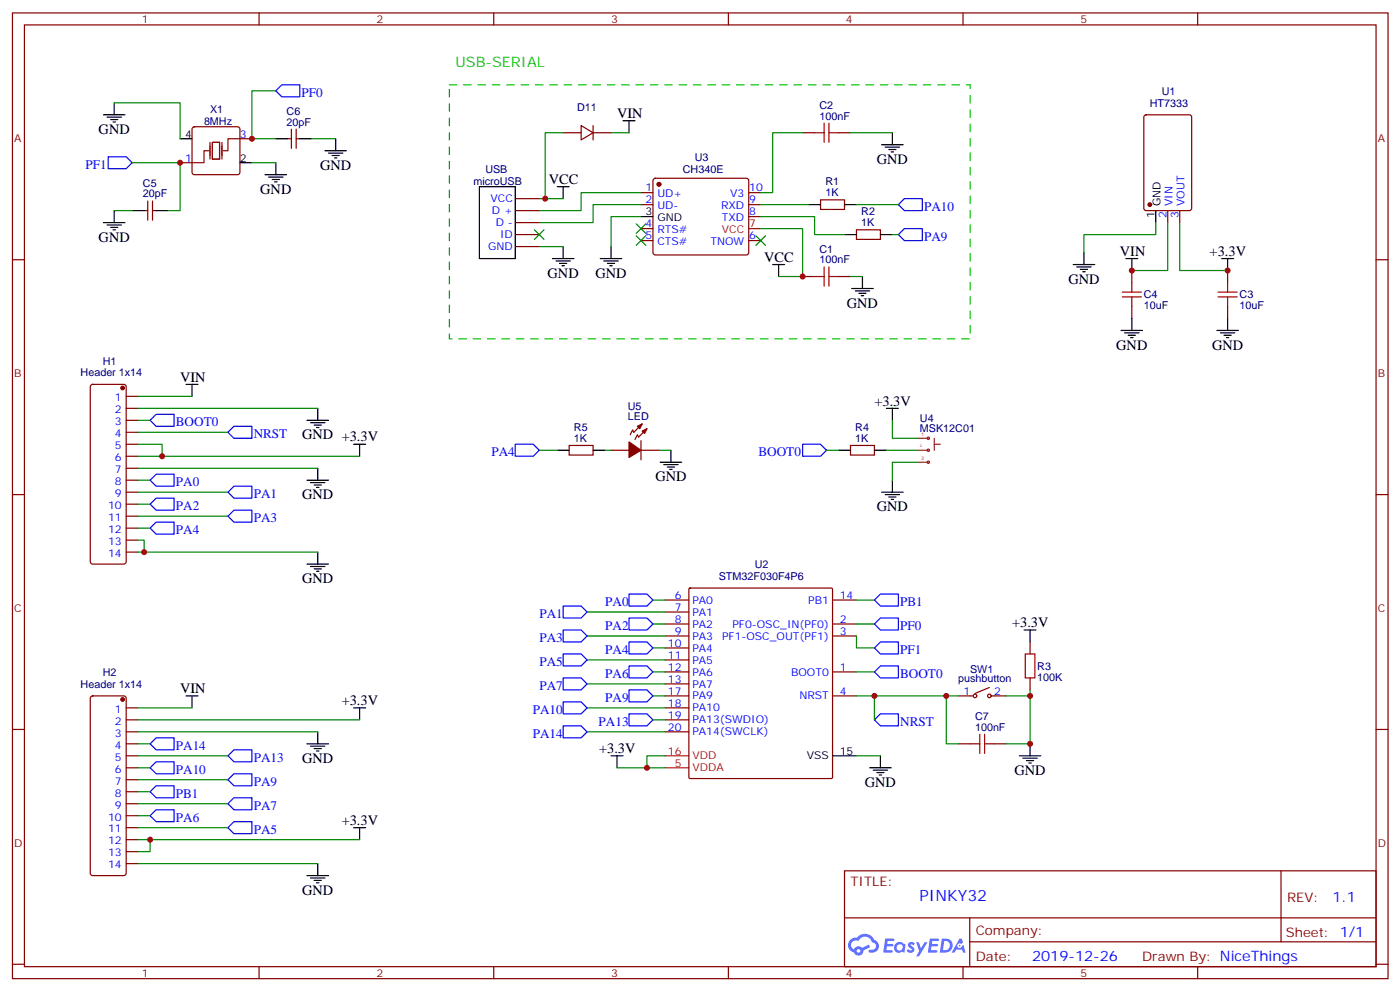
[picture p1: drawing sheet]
<svg xmlns="http://www.w3.org/2000/svg" width="413mm" height="292mm" viewBox="0 0 413 292" stroke-linecap="round" stroke-linejoin="round" font-family="sans-serif">
<path d="M132.4 25h153.5v74.8h-153.5z" fill="none" stroke="#0c0" stroke-width=".35" stroke-dasharray="2.1 2.1"/>
<g fill="none" stroke="#870000" stroke-width=".35">
<path d="M3.7 3.8h405.3v284.3h-405.3zM7.2 7.3h398.3v277.3h-398.3zM76.3 3.8v3.5M145.5 3.8v3.5M214.6 3.8v3.5M283.8 3.8v3.5M352.9 3.8v3.5M3.7 76.5h3.5M405.5 76.5h3.5M3.7 145.6h3.5M405.5 145.6h3.5M3.7 214.8h3.5"/>
<path d="M405.5 214.8h3.5M248.8 256.4h156.7v28.2h-156.7zM377.5 256.4v20.9M248.9 270.2h156.5M285.8 277.3h119.6M285.8 270.2v14.2M3.7 283.9h3.5M76.3 284.6v3.5M145.5 284.6v3.5M214.6 284.6v3.5M283.8 284.6v3.5M352.9 284.6v3.5"/>
<path d="M405.5 283.9h3.5"/>
</g>
<g fill="#5487ff">
<path d="M267.8 277.6a1.22 1.22 0 0 1 1.8 .2l-.4 .6a.47 .47 0 0 0-.4-.4 .47 .47 0 0 0-.5 .2l.2 .2a1.14 1.14 0 0 1 .8 1.8 1.14 1.14 0 0 1-2 0l-.2-.2 .5-.6 .7 .5a.29 .29 0 0 0 .4-.3 .29 .29 0 0 0-.3-.3 1.04 1.04 0 0 1-.6-1.7z"/>
<path d="M260.8 276.3h2.4l.3 .2-.1 .5-1.8 .1-.2 .8h1.6l.3 .4-.4 .4h-1.6l-.1 1.1h1.7l.2 .3-.2 .3-2.7 .1z"/>
<path d="M274 276.3h2.3l.4 .2-.2 .5-1.8 .1-.1 .8h1.5l.3 .4-.3 .4h-1.6l-.2 1.1h1.7l.2 .3-.2 .3-2.6 .1z"/>
<path d="M282.7 276.3h.7l.4 1.3-.6 .3a.69 .69 0 0 0-1.1 .3 .69 .69 0 0 0 .5 .9 .69 .69 0 0 0 .9-.6l.4-.2 .6 2.2h-.8l-.2-.9h-1.7l-.5 .9h-.9z"/>
<path d="M270 277.4h.7l.7 1.8 1.1-1.8h.8l-2.5 4.2h-.9l1-1.5z"/>
<path d="M277.5 276.3l-.6 4.2h1.4a2.11 2.11 0 0 0 2.4-2.1 2.11 2.11 0 0 0-2.5-2.1zM278.2 277.1a1.39 1.39 0 0 1 1.7 1.4 1.39 1.39 0 0 1-1.8 1.3h-.2z"/>
<path d="M263.8 277.9a1.54 1.54 0 0 0 0 2.2 1.54 1.54 0 0 0 2.1 .1l.6 .3 .3-2.3-.1-.3h-.5a1.49 1.49 0 0 0-2.4 0zM264.1 278.9a.95 .95 0 0 1 1.9 0 .95 .95 0 0 1-1.9 0z"/>
<path d="M250.6 276.7a2.18 2.18 0 0 0 1 3.7 1.44 1.44 0 0 0 1.7 .9 1.44 1.44 0 0 0 1.1-1.4l2-1.1-.4-.7-1.9 1a1.47 1.47 0 0 0-2.5 .4 1.39 1.39 0 0 1-.6-1.9 1.39 1.39 0 0 1 2-.5 2.12 2.12 0 0 1 2.1-1.3 2.12 2.12 0 0 1 1.9 1.7 1.14 1.14 0 0 1 1.1 1.4 1.14 1.14 0 0 1-1.6 .7 .43 .43 0 0 0-.6 .4 .43 .43 0 0 0 .4 .5 1.98 1.98 0 0 0 2.6-1.2 1.98 1.98 0 0 0-1.3-2.6 3.1 3.1 0 0 0-5.2-.6l-.9 .1zM252.4 280a.55 .55 0 0 1 1.1 0 .55 .55 0 0 1-1.1 0z"/>
<circle cx="282.8" cy="278.4" r=".26"/>
</g>
<g fill="none" stroke="#870000" stroke-width=".35">
<path d="M56.8 37.5l.5-.2h12.7l.5 .2 .2 .5v12.7l-.2 .5-.5 .2h-12.7l-.5-.2-.2-.5v-12.7zM85.9 38v5.7M87.3 38v5.7M165.9 39.1h5.3M171.2 37l3.6 2.1-3.6 2.1zM174.8 39.1h5.3M174.8 37v4.2M236.5 39.1h3.5M247.1 39.1h3.5M337.3 34l.4-.2h12.7l.7 .4 .1 27.1-.5 .7h-13l-.6-.4-.1-27.1zM43.5 59.2v5.6M44.9 59.2v5.6"/>
<path d="M53.1 47.9h3.5M70.7 40.9h3.5M84.8 40.9h1.1M87.3 40.9h1M151.8 58.5h7.1M188.9 56.7h3.5M192.6 52.7l.5-.2h26.8l.5 .2 .2 .5v21.2l-.2 .5-.5 .2h-26.8l-.5-.3-.2-.4v-21.2zM220.6 56.7h3.6M241.8 58.8h7v2.9h-7zM42.5 62h1M44.9 62h1.1M151.8 62h7.1"/>
<path d="M151.8 65.5h7.1M151.8 69.1h7.1M151.8 72.6h7.1M188.9 60.3h3.5M188.9 67.3h3.5M188.9 70.8h3.5M220.6 60.3h3.6M220.6 70.8h3.6M220.6 63.8h3.6M252.4 67.7h7v2.8h-7zM333.5 79.7v3.5M344.1 62v3.5"/>
<path d="M347.6 62v3.5M361.7 79.7v3.5M236.5 81.4h3.5M247.1 81.4h3.5M333.5 90.2v3.6M361.7 90.2v3.6M26.8 113.4l.5-.2h9.2l.5 .2 .2 .5v51.5l-.3 .5-.4 .2h-9.2l-.5-.2-.2-.5v-51.5zM37.2 116.7h3.5M37.2 120.2h3.5M37.2 123.8h3.5M37.2 127.3h3.5M37.2 130.8h3.5"/>
<path d="M37.2 134.3h3.5M37.2 137.9h3.5M167.7 131.2h7.1v2.8h-7.1zM180.1 132.6h5.2M188.9 129.8v5.6M188.9 132.6h5.3M189.2 124.8l-2.4 2.5-.4-.7-.7 1.4M190.6 126.2l-2.4 2.5-.4-.7-.7 1.4M250.6 131.2h7.1v2.8h-7.1zM37.2 141.4h3.5M37.2 144.9h3.5M37.2 148.4h3.5"/>
<path d="M37.2 152h3.5M37.2 155.5h3.5M37.2 159h3.5M37.2 162.6h3.5M195.9 176.7h7.1M203 173.3l.3-.2h41.7l.3 .2v55.6l-.2 .3h-41.8l-.3-.2zM245.3 176.7h7.1M195.9 197.8h7.1M195.9 180.2h7.1M195.9 183.7h7.1M195.9 187.3h7.1M195.9 190.8h7.1"/>
<path d="M195.9 194.3h7.1M245.3 197.8h7.1M245.3 183.7h7.1M245.3 187.3h7.1M303.5 189v3.5M303.5 199.6v3.5M26.8 205.1l.5-.2h9.2l.5 .2 .2 .5v51.5l-.3 .5-.4 .2h-9.2l-.5-.2-.2-.5v-51.5zM37.2 208.4h3.5M37.2 211.9h3.5M37.2 215.5h3.5M37.2 219h3.5M195.9 204.9h7.1"/>
<path d="M195.9 201.4h7.1M195.9 208.4h7.1M195.9 211.9h7.1M195.9 215.5h7.1M245.3 204.9h7.1M282.4 204.9h4.2M282.4 219h3.5M291.5 202.4l-4.2 1.8M292.2 204.9h4.3M292.9 219h3.6M37.2 222.5h3.5M37.2 226.1h3.5"/>
<path d="M37.2 229.6h3.5M37.2 233.1h3.5M37.2 236.6h3.5M37.2 240.2h3.5M37.2 243.7h3.5M37.2 247.2h3.5M37.2 250.8h3.5M37.2 254.3h3.5"/>
<circle cx="287.3" cy="204.9" r=".53"/>
<circle cx="291.5" cy="204.9" r=".53"/>
</g>
<path d="M220.6 67.3h3.6M195.9 222.5h7.1M195.9 226.1h7.1" fill="none" stroke="#f00" stroke-width=".35"/>
<g fill="none" stroke="#000" stroke-width=".35">
<path d="M30.5 33.8h6.3M31.5 34.5h4.3M32.6 35.2h2.1M33.3 35.9h.7M33.7 30.3v3.5M183.6 35.6h3.5M185.3 35.6v3.5M263 39.1v3.5M53.1 40.9h3.5M70.7 47.9h3.5M78.1 51.4h6.4M79.2 52.1h4.2"/>
<path d="M80.2 52.8h2.1M80.9 53.6h.7M81.3 40.9h3.5M81.3 47.9v3.5M88.3 40.9h3.6M95.7 44.4h6.4M96.8 45.1h4.2M97.9 45.8h2.1M98.6 46.5h.7M98.9 40.9v3.5M141.3 55h10.5v21.1h-10.5zM164.2 55h3.5"/>
<path d="M165.9 55v3.5M259.8 42.6h6.3M260.8 43.3h4.3M261.9 44h2.1M262.6 44.7h.7M30.5 65.5h6.3M31.5 66.3h4.3M32.6 67h2.1M33.3 67.7h.7M33.7 62v3.5M38.9 62h3.6M46 62h3.5"/>
<path d="M162.8 76.1h6.3M163.8 76.8h4.3M164.9 77.5h2.1M165.6 78.2h.7M165.9 72.6v3.5M176.9 76.1h6.3M177.9 76.8h4.3M179 77.5h2.1M179.7 78.2h.7M180.1 72.6v3.5M188.9 63.8h3.5M227.7 77.9h3.5"/>
<path d="M229.4 77.9v3.5M238.3 60.3h3.5M248.8 60.3h3.6M248.8 69.1h3.6M259.4 69.1h3.6M316.2 77.9h6.4M317.3 78.6h4.2M318.3 79.3h2.2M319.4 74.4v3.5M331.8 76.1h3.5M333.5 76.1v3.6M340.6 62v3.5"/>
<path d="M360 76.1h3.5M361.7 76.1v3.6M251 84.9h6.3M252 85.7h4.3M253.1 86.4h2.1M253.8 87.1h.7M254.1 81.4v3.5M319.1 80h.7M330.3 97.3h6.4M331.4 98h4.2M332.5 98.7h2.1M333.2 99.4h.7"/>
<path d="M333.5 93.8v3.5M358.6 97.3h6.3M359.6 98h4.3M360.7 98.7h2.1M361.4 99.4h.7M361.7 93.8v3.5M54.8 113.2h3.5M56.6 113.2v3.5M90.5 123.8h6.3M91.5 124.5h4.2M92.6 125.2h2.1M93.3 125.9h.7"/>
<path d="M93.6 120.2v3.6M93.6 137.9v3.5M104.2 130.8h3.5M106 130.8v3.5M164.2 132.6h3.5M174.8 132.6h3.5M194.5 136.1h6.4M195.6 136.8h4.2M196.6 137.5h2.2M197.3 138.2h.7M197.7 132.6v3.5M247.1 132.6h3.5"/>
<path d="M257.7 132.6h3.5M261.2 120.2h3.5M263 120.2v3.6M90.5 141.4h6.3M91.5 142.1h4.2M92.6 142.8h2.1M93.3 143.5h.7M259.8 144.9h6.3M260.8 145.6h4.3M261.9 146.3h2.1M262.6 147h.7M263 141.4v3.5"/>
<path d="M90.5 166.1h6.3M91.5 166.8h4.2M92.6 167.5h2.1M93.3 168.2h.7M93.6 162.6v3.5M301.8 185.5h3.5M303.5 185.5v3.5M54.8 204.9h3.5M56.6 204.9v3.5M90.5 219h6.3M91.5 219.7h4.2M93.6 215.5v3.5"/>
<path d="M104.2 208.4h3.5M106 208.4v3.5M303.5 219v3.5M92.6 220.4h2.1M93.3 221.1h.7M180.1 222.5h3.5M181.8 222.5v3.6M245.3 222.5h7.1M256.3 226.1h6.3M257.3 226.8h4.2M258.4 227.5h2.1M259.1 228.2h.7"/>
<path d="M259.4 222.5v3.6M300.4 222.5h6.3M301.4 223.2h4.2M302.5 223.9h2.1M303.2 224.6h.7M90.5 257.8h6.3M91.5 258.5h4.2M92.6 259.2h2.1M93.3 259.9h.7M93.6 254.3v3.5M104.2 243.7h3.5M106 243.7v3.5"/>
</g>
<path d="M61.5 44.4h-1.4v3.5h-3.5M61.9 41.9v4.9M62.6 41.9h2.1v4.9h-2.1zM65.4 41.9v4.9M70.7 40.9h-3.5v3.5h-1.4" fill="none" stroke="#870012" stroke-width=".35"/>
<g fill="#870000" stroke="#870000" stroke-width=".35">
<path d="M189.2 126.9l1.4-.7-.7 1.4z"/>
<path d="M187.8 125.5l1.4-.7-.7 1.4z"/>
<path d="M185.3 130.1l3.6 2.5-3.6 2.1z"/>
<circle cx="338.8" cy="60.3" r=".53"/>
<circle cx="194.2" cy="54.3" r=".53"/>
<circle cx="36.1" cy="114.2" r=".53"/>
<circle cx="36.1" cy="206" r=".53"/>
</g>
<g fill="none" stroke="#a10000" stroke-width=".35">
<path d="M240 39.1h2.9M242.9 36.3v5.6M244.3 36.3v5.6M244.3 39.1h2.8M242.9 78.6v5.6M244.3 78.6v5.6M240 81.4h2.9M244.3 81.4h2.8M330.7 87.4h5.6M330.7 86h5.6M333.5 83.2v2.8M333.5 87.4v2.8"/>
<path d="M358.9 87.4h5.7M358.9 86h5.7M361.7 83.2v2.8M361.7 87.4v2.8M302.1 192.5h2.8v7.1h-2.8zM285.9 219h2.8M288.7 216.2v5.6M290.1 216.2v5.6M290.1 219h2.8"/>
</g>
<g fill="none" stroke="#8c2424" stroke-width=".35">
<path d="M270 129h3.5M270 132.6h3.5M270 136.1h3.5M275.3 129v3.6M275.3 130.8h1.8"/>
<circle cx="273.5" cy="132.6" r=".35"/>
<circle cx="273.5" cy="136.1" r=".35"/>
<circle cx="273.5" cy="129" r=".35"/>
</g>
<g fill="none" stroke="#00f" stroke-width=".35">
<path d="M83 25h5.3v3.5h-5.3l-1.7-1.8zM31.9 46.1h5.3l1.7 1.8-1.7 1.8h-5.3zM266.5 58.5h5.3v3.5h-5.3l-1.8-1.7zM266.5 67.3h5.3v3.5h-5.3l-1.8-1.7zM46 122h5.3v3.5h-5.3l-1.8-1.7zM46 139.6h5.3v3.6h-5.3l-1.8-1.8zM68.9 125.5h5.3v3.5h-5.3l-1.7-1.7zM151.8 130.8h5.3l1.8 1.8-1.8 1.7h-5.3zM236.5 130.8h5.3l1.8 1.8-1.8 1.7h-5.3zM46 146.7h5.3v3.5h-5.3l-1.8-1.8zM46 153.7h5.3v3.6h-5.3l-1.8-1.8zM68.9 143.2h5.3v3.5h-5.3l-1.7-1.8z"/>
<path d="M68.9 150.2h5.3v3.5h-5.3l-1.7-1.7zM165.9 178.4h5.3l1.8 1.8-1.8 1.8h-5.3zM185.3 174.9h5.3l1.8 1.8-1.8 1.7h-5.3zM257.7 176.7l1.7-1.8h5.3v3.5h-5.3zM165.9 192.5h5.3l1.8 1.8-1.8 1.8h-5.3zM165.9 199.6h5.3l1.8 1.8-1.8 1.7h-5.3zM165.9 185.5h5.3l1.8 1.8-1.8 1.7h-5.3zM185.3 196.1h5.3l1.8 1.7-1.8 1.8h-5.3zM185.3 189h5.3l1.8 1.8-1.8 1.7h-5.3zM185.3 182h5.3l1.8 1.7-1.8 1.8h-5.3zM257.7 183.7l1.7-1.7h5.3v3.5h-5.3zM259.4 189h5.3v3.5h-5.3l-1.7-1.7z"/>
<path d="M259.4 196.1h5.3v3.5h-5.3l-1.7-1.8zM46 217.2h5.3v3.6h-5.3l-1.8-1.8zM165.9 213.7h5.3l1.8 1.8-1.8 1.7h-5.3zM165.9 206.7h5.3l1.8 1.7-1.8 1.8h-5.3zM185.3 210.2h5.3l1.8 1.7-1.8 1.8h-5.3zM185.3 203.1h5.3l1.8 1.8-1.8 1.8h-5.3zM257.7 211.9l1.7-1.7h5.3v3.5h-5.3zM46 224.3h5.3v3.5h-5.3l-1.8-1.7zM46 231.4h5.3v3.5h-5.3l-1.8-1.8zM46 238.4h5.3v3.5h-5.3l-1.8-1.7zM68.9 220.8h5.3v3.5h-5.3l-1.7-1.8zM68.9 227.8h5.3v3.6h-5.3l-1.7-1.8z"/>
<path d="M68.9 234.9h5.3v3.5h-5.3l-1.7-1.8zM68.9 241.9h5.3v3.6h-5.3l-1.7-1.8z"/>
</g>
<g fill="none" stroke="#008700" stroke-width=".35">
<path d="M33.7 30.3h19.4v10.6M81.3 26.7h-7.1v14.2h7.1M165.9 39.1h-5.2v19.4h-1.8M180.1 39.1h5.2M236.5 39.1h-8.8v17.6h-3.5M250.6 39.1h12.4M38.9 47.9h14.2v14.1h-3.6M74.2 47.9h7.1M91.9 40.9h7M160.7 58.5h5.2M188.9 56.7h-17.7v5.3h-12.3M33.7 62h5.2"/>
<path d="M158.9 72.6h7M188.9 60.3h-14.1v5.2h-15.9M188.9 63.8h-8.8v8.8M224.2 67.3h12.3v14.1h-7.1M224.2 63.8h15.8v5.3h8.8M224.2 60.3h14.1M252.4 60.3h12.3M263 69.1h1.7M340.6 65.5v3.6h-21.2v5.3M344.1 65.5v14.2h-10.6M347.6 65.5v14.2h14.1M250.6 81.4h3.5"/>
<path d="M40.7 116.7h15.9M40.7 130.8h7.1v3.5h58.2M40.7 120.2h52.9M40.7 123.8h3.5M40.7 127.3h26.5M40.7 134.3h7.1M40.7 137.9h52.9M158.9 132.6h5.3M178.3 132.6h1.8M194.2 132.6h3.5M243.6 132.6h3.5M261.2 132.6h8.8"/>
<path d="M263 123.8v5.2h7M270 136.1h-7v5.3M40.7 159h1.8v3.6M40.7 155.5h3.5M40.7 152h26.5M40.7 144.9h26.5M40.7 148.4h3.5M40.7 141.4h3.5M40.7 162.6h52.9M192.4 176.7h3.5M252.4 176.7h5.3M173 180.2h22.9"/>
<path d="M173 187.3h22.9M173 194.3h22.9M192.4 183.7h3.5M192.4 197.8h3.5M192.4 190.8h3.5M252.4 187.3v3.5h5.3M252.4 183.7h5.3M252.4 197.8h5.3M40.7 219h3.5M40.7 215.5h52.9M40.7 211.9h65.3M40.7 208.4h15.9"/>
<path d="M173 215.5h22.9M173 208.4h22.9M173 201.4h22.9M192.4 204.9h3.5M192.4 211.9h3.5M252.4 204.9h5.3M278.8 204.9v14.1h3.6M282.4 204.9h-24.7v7M296.5 204.9h7M303.5 203.1v15.9h-7M40.7 222.5h26.5M40.7 226.1h3.5"/>
<path d="M40.7 236.6h26.5M40.7 233.1h3.5M40.7 229.6h26.5M181.8 226.1h14.1M195.9 222.5h-5.3v3.6M252.4 222.5h7M40.7 247.2h65.3M40.7 243.7h26.5M40.7 240.2h3.5M40.7 254.3h52.9M44.2 247.2v3.6h-3.5"/>
</g>
<g fill="#c00">
<circle cx="160.7" cy="58.5" r=".88"/>
<circle cx="236.5" cy="81.4" r=".88"/>
<circle cx="333.5" cy="79.7" r=".88"/>
<circle cx="361.7" cy="79.7" r=".88"/>
<circle cx="74.2" cy="40.9" r=".88"/>
<circle cx="53.1" cy="47.9" r=".88"/>
<circle cx="303.5" cy="219" r=".88"/>
<circle cx="278.8" cy="204.9" r=".88"/>
<circle cx="303.5" cy="204.9" r=".88"/>
<circle cx="190.6" cy="226.1" r=".88"/>
<circle cx="47.8" cy="134.3" r=".88"/>
<circle cx="42.5" cy="162.6" r=".88"/>
<circle cx="44.2" cy="247.2" r=".88"/>
<circle cx="257.7" cy="204.9" r=".88"/>
</g>
<g fill="#c00" stroke="#008700" stroke-width=".35">
<path d="M157.5 67.7l2.8 2.8zM160.3 67.7l-2.8 2.8z"/>
<path d="M187.5 65.9l2.8 2.8zM190.3 65.9l-2.8 2.8z"/>
<path d="M187.5 69.4l2.8 2.8zM190.3 69.4l-2.8 2.8z"/>
<path d="M222.7 69.4l2.9 2.8zM225.6 69.4l-2.9 2.8z"/>
</g>
<text font-size="4.6" fill="#00f" x="270.9" y="265.4">PINKY32</text>
<text font-size="4.2" fill="#0c0" x="134.2" y="19.7">USB-SERIAL</text>
<g font-size="4.2">
<text x="181.8" y="34.9">VIN</text>
<text x="29.1" y="39.4">GND</text>
<text x="94.3" y="50">GND</text>
<text x="258.4" y="48.3">GND</text>
<text x="76.7" y="57.1">GND</text>
<text x="161.7" y="54.3">VCC</text>
<text x="29.1" y="71.2">GND</text>
<text x="225.2" y="77.2">VCC</text>
<text x="330" y="75.4">VIN</text>
<text x="356.4" y="75.3">+3.3V</text>
<text x="161.4" y="81.8">GND</text>
<text x="175.5" y="81.8">GND</text>
<text x="314.8" y="83.5">GND</text>
<text x="249.6" y="90.6">GND</text>
<text x="328.9" y="102.9">GND</text>
<text x="357.2" y="102.9">GND</text>
<text x="53.1" y="112.5">VIN</text>
<text x="257.7" y="119.4">+3.3V</text>
<text x="89" y="129.4">GND +3.3V</text>
<text x="193.1" y="141.7">GND</text>
<text x="89" y="147">GND</text>
<text x="258.4" y="150.6">GND</text>
<text x="89" y="171.7">GND</text>
<text x="298.2" y="184.7">+3.3V</text>
<text x="53.1" y="204.2">VIN</text>
<text x="100.7" y="207.6">+3.3V</text>
<text x="176.5" y="221.7">+3.3V</text>
<text x="89" y="224.6">GND</text>
<text x="254.8" y="231.7">GND</text>
<text x="298.9" y="228.2">GND</text>
<text x="100.7" y="242.9">+3.3V</text>
<text x="89" y="263.5">GND</text>
</g>
<g font-size="4.2" fill="#00f">
<text x="392.6" y="265.7">1.1</text>
<text x="304.1" y="283">2019-12-26</text>
</g>
<g font-size="3.9" fill="#00f">
<text x="88.9" y="28.5">PF0</text>
<text x="25.2" y="49.7">PF1</text>
<text x="272.3" y="62">PA10</text>
<text x="272.3" y="70.8">PA9</text>
<text x="51.8" y="125.5">BOOT0</text>
<text x="74.8" y="129">NRST</text>
<text x="144.8" y="134.3">PA4</text>
<text x="223.5" y="134.3">BOOT0</text>
<text x="51.8" y="143.2">PA0</text>
<text x="74.8" y="146.7">PA1</text>
<text x="51.8" y="150.2">PA2</text>
<text x="74.8" y="153.7">PA3</text>
<text x="51.8" y="157.3">PA4</text>
<text x="178.3" y="178.4">PA0</text>
<text x="265.3" y="178.4">PB1</text>
<text x="158.9" y="182">PA1</text>
<text x="178.3" y="185.5">PA2</text>
<text x="265.3" y="185.5">PF0</text>
<text x="158.9" y="189">PA3</text>
<text x="158.9" y="196.1">PA5</text>
<text x="178.3" y="192.5">PA4</text>
<text x="265.3" y="192.5">PF1</text>
<text x="158.9" y="203.1">PA7</text>
<text x="178.3" y="199.6">PA6</text>
<text x="265.3" y="199.6">BOOT0</text>
<text x="178.3" y="206.7">PA9</text>
<text x="157" y="210.2">PA10</text>
<text x="176.4" y="213.7">PA13</text>
<text x="265.3" y="213.7">NRST</text>
<text x="51.8" y="220.8">PA14</text>
<text x="157" y="217.2">PA14</text>
<text x="51.8" y="227.8">PA10</text>
<text x="74.8" y="224.3">PA13</text>
<text x="74.8" y="231.4">PA9</text>
<text x="51.8" y="234.9">PB1</text>
<text x="74.8" y="238.4">PA7</text>
<text x="51.8" y="241.9">PA6</text>
<text x="74.8" y="245.5">PA5</text>
</g>
<g font-size="3.9" fill="#800">
<text x="250.6" y="261">TITLE:</text>
<text x="379.2" y="265.7">REV:</text>
<text x="287.5" y="275.2">Company:</text>
<text x="378.9" y="275.8">Sheet: 1/1</text>
<text x="287.5" y="282.9">Date:</text>
<text x="336.6" y="282.9">Drawn By: NiceThings</text>
</g>
<g font-size="3.2" fill="#800">
<text x="41.8" y="6.8">1</text>
<text x="110.9" y="6.8">2</text>
<text x="180.1" y="6.8">3</text>
<text x="249.2" y="6.8">4</text>
<text x="318.3" y="6.8">5</text>
<text x="4.2" y="41.9">A</text>
<text x="406" y="41.9">A</text>
<text x="4.2" y="111.1">B</text>
<text x="406" y="111.1">B</text>
<text x="4.2" y="180.2">C</text>
<text x="406" y="180.2">C</text>
<text x="4.2" y="249.3">D</text>
<text x="406" y="249.3">D</text>
<text x="41.8" y="287.6">1</text>
<text x="110.9" y="287.6">2</text>
<text x="180.1" y="287.6">3</text>
<text x="249.2" y="287.6">4</text>
<text x="318.3" y="287.6">5</text>
</g>
<g font-size="3.2" fill="#000080">
<text x="342.3" y="28">U1</text>
<text x="61.9" y="33.2">X1</text>
<text x="84.5" y="33.8">C6</text>
<text x="170.1" y="32.8">D11</text>
<text x="241.5" y="35.2">100nF</text>
<text x="241.5" y="32.1">C2</text>
<text x="338.8" y="31.5">HT7333</text>
<text x="60.1" y="36.8">8MHz</text>
<text x="84.5" y="37">20pF</text>
<text x="204.8" y="47.3">U3</text>
<text x="143" y="50.9">USB</text>
<text x="201.2" y="50.9">CH340E</text>
<text x="42.1" y="58.1">20pF</text>
<text x="42.1" y="55">C5</text>
<text x="139.5" y="54.4">microUSB</text>
<text x="243.2" y="57.8">1K</text>
<text x="243.2" y="54.6">R1</text>
<text x="253.8" y="63.4">R2</text>
<text x="253.8" y="66.6">1K</text>
<text x="241.5" y="77.5">100nF</text>
<text x="241.5" y="74.4">C1</text>
<text x="337" y="87.9">C4</text>
<text x="365.3" y="87.9">C3</text>
<text x="337" y="91">10uF</text>
<text x="365.3" y="91">10uF</text>
<text x="30.3" y="107.4">H1</text>
<text x="23.7" y="110.8">Header 1x14</text>
<text x="185" y="123.8">LED</text>
<text x="185" y="120.6">U5</text>
<text x="271.1" y="124.2">U4</text>
<text x="169.1" y="130.1">1K</text>
<text x="169.1" y="126.9">R5</text>
<text x="252" y="130.1">1K</text>
<text x="252" y="126.9">R4</text>
<text x="271.1" y="127.3">MSK12C01</text>
<text x="222.4" y="167.3">U2</text>
<text x="211.8" y="170.8">STM32F030F4P6</text>
<text x="305.6" y="197.2">R3</text>
<text x="23.7" y="202.6">Header 1x14</text>
<text x="30.3" y="199">H2</text>
<text x="282.4" y="200.8">pushbutton</text>
<text x="285.9" y="198.2">SW1</text>
<text x="305.6" y="200.4">100K</text>
<text x="287.3" y="215.1">100nF</text>
<text x="287.3" y="211.9">C7</text>
</g>
<g font-size="3.2">
<text x="54.6" y="40.5">4</text>
<text x="70.7" y="47.6">2</text>
<text x="190.2" y="63.4">3</text>
<text x="193.7" y="65.2">GND</text>
<text x="340.2" y="64.2" transform="rotate(-90 340.2 64.2)">1</text>
<text x="342" y="60.7" transform="rotate(-90 342 60.7)">GND</text>
<text x="237.8" y="223.6">VSS</text>
<text x="247.4" y="222.2">15</text>
</g>
<g font-size="3.2" fill="#00f">
<text x="70.7" y="40.5">3</text>
<text x="54.6" y="47.6">1</text>
<text x="144.5" y="59.5">VCC</text>
<text x="190.2" y="56.4">1</text>
<text x="190.2" y="59.9">2</text>
<text x="193.7" y="58.1">UD+</text>
<text x="215.1" y="58.1">V3</text>
<text x="220.8" y="59.9">9</text>
<text x="220.8" y="56.4">10</text>
<text x="145" y="63.1">D +</text>
<text x="193.7" y="61.7">UD-</text>
<text x="212.5" y="61.7">RXD</text>
<text x="212.7" y="65.2">TXD</text>
<text x="220.8" y="63.4">8</text>
<text x="343.7" y="64.2" transform="rotate(-90 343.7 64.2)">2</text>
<text x="345.5" y="60.7" transform="rotate(-90 345.5 60.7)">VIN</text>
<text x="347.3" y="64.2" transform="rotate(-90 347.3 64.2)">3</text>
<text x="349" y="60.7" transform="rotate(-90 349 60.7)">VOUT</text>
<text x="146.1" y="66.6">D -</text>
<text x="147.4" y="70.1">ID</text>
<text x="190.2" y="67">4</text>
<text x="190.2" y="70.5">5</text>
<text x="193.7" y="68.7">RTS#</text>
<text x="220.8" y="70.5">6</text>
<text x="143.8" y="73.7">GND</text>
<text x="193.7" y="72.2">CTS#</text>
<text x="209.4" y="72.2">TNOW</text>
<text x="33.9" y="118.1">1</text>
<text x="33.9" y="121.6">2</text>
<text x="33.9" y="125.2">3</text>
<text x="33.9" y="128.7">4</text>
<text x="33.9" y="132.2">5</text>
<text x="33.9" y="135.7">6</text>
<text x="33.9" y="139.3">7</text>
<text x="33.9" y="142.8">8</text>
<text x="31.8" y="149.9">10</text>
<text x="33.9" y="146.3">9</text>
<text x="31.8" y="153.4">11</text>
<text x="31.8" y="156.9">12</text>
<text x="31.8" y="160.4">13</text>
<text x="31.8" y="164">14</text>
<text x="198.9" y="176.3">6</text>
<text x="198.9" y="179.8">7</text>
<text x="204" y="177.7">PA0</text>
<text x="238.2" y="177.7">PB1</text>
<text x="247.4" y="176.3">14</text>
<text x="198.9" y="183.4">8</text>
<text x="204" y="181.3">PA1</text>
<text x="204" y="184.8">PA2</text>
<text x="215.8" y="184.8">PF0-OSC_IN(PF0)</text>
<text x="247.4" y="183.4">2</text>
<text x="196.8" y="190.4">10</text>
<text x="198.9" y="186.9">9</text>
<text x="204" y="188.3">PA3</text>
<text x="204" y="191.8">PA4</text>
<text x="212.8" y="188.3">PF1-OSC_OUT(PF1)</text>
<text x="247.4" y="186.9">3</text>
<text x="196.8" y="194">11</text>
<text x="196.8" y="197.5">12</text>
<text x="204" y="195.4">PA5</text>
<text x="247.4" y="197.5">1</text>
<text x="196.8" y="201">13</text>
<text x="204" y="198.9">PA6</text>
<text x="204" y="202.4">PA7</text>
<text x="233.1" y="198.9">BOOT0</text>
<text x="33.9" y="209.8">1</text>
<text x="196.8" y="204.5">17</text>
<text x="196.8" y="208.1">18</text>
<text x="204" y="206">PA9</text>
<text x="204" y="209.5">PA10</text>
<text x="235.6" y="206">NRST</text>
<text x="247.4" y="204.5">4</text>
<text x="283.9" y="204.5">1</text>
<text x="292.9" y="204.5">2</text>
<text x="33.9" y="213.4">2</text>
<text x="196.8" y="211.6">19</text>
<text x="196.8" y="215.1">20</text>
<text x="204" y="213">PA13(SWDIO)</text>
<text x="33.9" y="216.9">3</text>
<text x="33.9" y="220.4">4</text>
<text x="204" y="216.5">PA14(SWCLK)</text>
<text x="33.9" y="223.9">5</text>
<text x="33.9" y="227.5">6</text>
<text x="33.9" y="231">7</text>
<text x="33.9" y="234.5">8</text>
<text x="33.9" y="238.1">9</text>
<text x="31.8" y="241.6">10</text>
<text x="31.8" y="245.1">11</text>
<text x="31.8" y="248.6">12</text>
<text x="31.8" y="252.2">13</text>
<text x="31.8" y="255.7">14</text>
</g>
<g font-size="3.2" fill="#f00">
<text x="212.7" y="68.7">VCC</text>
<text x="220.8" y="67">7</text>
<text x="196.8" y="222.2">16</text>
<text x="198.9" y="225.7">5</text>
<text x="204" y="223.6">VDD</text>
<text x="204" y="227.1">VDDA</text>
</g>
<g font-size="1.4" fill="#8d2323">
<text x="271.4" y="128.3">1</text>
<text x="271.4" y="135.4">3</text>
</g>
<text font-size="1.1" fill="#8d2323" x="271.1" y="131.5">2</text>
</svg>
